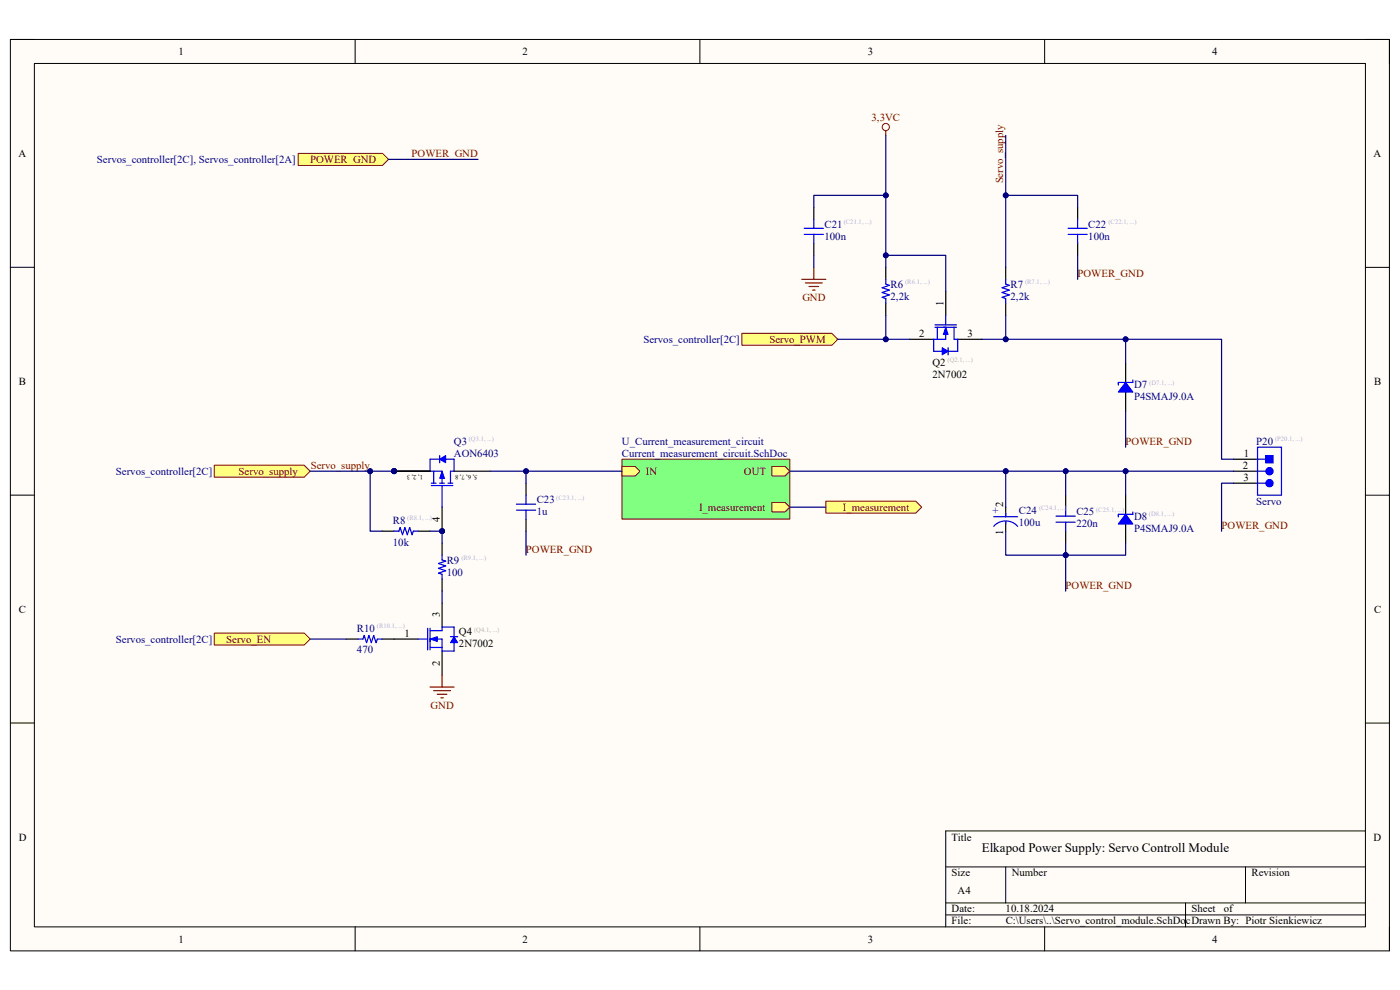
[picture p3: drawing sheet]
<svg xmlns="http://www.w3.org/2000/svg" width="297mm" height="210mm" viewBox="0 0 297 210" stroke-linecap="round" stroke-linejoin="round" font-family="sans-serif">
<path d="M2.2 8.4h292.6v193.3h-292.6z" fill-rule="evenodd" fill="#fffcf8"/>
<path d="M2.2 8.4h292.6v193.3h-292.6z" fill="none" stroke="#000" stroke-width=".21"/>
<path d="M7.3 13.5h282.4v183.1h-282.4z" fill-rule="evenodd" fill="#fffcf8"/>
<g fill="none" stroke="#000" stroke-width=".21">
<path d="M2.2 8.4h5.1M7.3 13.5h282.4v183.1h-282.4zM75.3 8.4v5.1M148.5 8.4v5.1M221.6 8.4v5.1M289.7 8.4h5.1v5.1M2.2 56.7h5.1M289.7 56.7h5.1M2.2 105h5.1M289.7 105.1h5.1M2.2 153.4h5.1M289.7 153.4h5.1"/>
<path d="M289.7 176.3h-89.1v20.3M75.3 196.6v5.1M148.5 196.6v5.1M200.6 183.9h89.1M200.6 191.5h89.1M200.6 194.1h89.1M213.4 183.9v7.6M221.6 196.6v5.1M251.5 191.5v5.1M264.2 183.9v7.6M294.8 196.6v5.1"/>
</g>
<path d="M45.5 98.7h19l1.3 1.3-1.3 1.2h-19z" fill-rule="evenodd" fill="#ffff80"/>
<path d="M45.5 98.7h19l1.3 1.3-1.3 1.2h-19z" fill="none" stroke="#800000" stroke-width=".21"/>
<path d="M261.7 100h5.1M261.7 97.4h5.1M213.4 107.6v2M213.4 110.6v2.1M226.1 105.1v2.5M226.1 112.7v2.5M261.7 102.5h5.1" fill="none" stroke="#000" stroke-width=".25"/>
<path d="M266.8 94.9h5.1v10.2h-5.1zM210.8 109.6h5.1M210.8 111.7a3.4 3.4 0 0 1 5.1 0M213.4 108.9v.7M213.4 110.6v.6M224 110.8h4.1M224 109.5h4.1M226.1 107.6v1.9M226.1 110.8v1.9" fill="none" stroke="#00f" stroke-width=".25"/>
<circle cx="269.3" cy="102.5" r=".76" fill="#00f"/>
<circle cx="269.3" cy="102.5" r=".76" fill="none" stroke="#00f" stroke-width=".25"/>
<circle cx="269.3" cy="100" r=".76" fill="#00f"/>
<g fill="none" stroke="#00f" stroke-width=".25">
<path d="M266.8 100h1.8M266.8 97.4h1.8M266.8 102.5h1.8"/>
<circle cx="269.3" cy="100" r=".76"/>
</g>
<path d="M268.6 96.6h1.5v1.6h-1.5z" fill-rule="evenodd" fill="#00f"/>
<path d="M268.6 96.6h1.5v1.6h-1.5z" fill="none" stroke="#00f" stroke-width=".25"/>
<path d="M157.4 70.7h19.1l1.2 1.3-1.2 1.2h-19.1z" fill-rule="evenodd" fill="#ffff80"/>
<path d="M157.4 70.7h19.1l1.2 1.3-1.2 1.2h-19.1z" fill="none" stroke="#800000" stroke-width=".21"/>
<path d="M175.2 106.3h19.1l1.2 1.3-1.2 1.3h-19.1z" fill-rule="evenodd" fill="#ffff80"/>
<path d="M175.2 106.3h19.1l1.2 1.3-1.2 1.3h-19.1z" fill="none" stroke="#800000" stroke-width=".21"/>
<path d="M81.1 112.7h2.5M88.7 112.7h2.5M93.8 115.2v2.6M111.6 102.5v2.5M111.6 110.1v2.6M93.8 122.9v2.5" fill="none" stroke="#000" stroke-width=".25"/>
<path d="M83.6 112.7h1l.3-.8 .5 1.5 .5-1.5 .5 1.5 .5-1.5 .5 1.5 .3-.7h1M93.8 117.8v1l.8 .2-1.6 .5 1.6 .6-1.6 .5 1.6 .5-1.6 .5 .8 .2v1.1M109.6 107h4M109.6 108.2h4M111.6 105v2M111.6 108.2v1.9" fill="none" stroke="#00f" stroke-width=".25"/>
<path d="M45.5 134.3h19l1.3 1.3-1.3 1.2h-19z" fill-rule="evenodd" fill="#ffff80"/>
<path d="M45.5 134.3h19l1.3 1.3-1.3 1.2h-19z" fill="none" stroke="#800000" stroke-width=".21"/>
<path d="M193 72h5.1M200.6 61.8v5.1M203.2 72h5.1" fill="none" stroke="#000" stroke-width=".25"/>
<path d="M198.4 68.9h4.5M198.4 69.4h4.5M198.9 69.4v2.6M200.6 66.9v2M200.6 69.4v2.6h-2.5M202.4 69.4v2.6" fill="none" stroke="#00f" stroke-width=".25"/>
<path d="M200.6 69.4l.5 1.6h-1z" fill="#00f"/>
<path d="M200.6 69.4l.5 1.6h-1z" fill="none" stroke="#00f" stroke-width=".21"/>
<path d="M198.1 72v2.5h1.8M202.4 72h.8v2.5h-2.1" fill="none" stroke="#00f" stroke-width=".25"/>
<path d="M199.9 73.8l1.2 .7-1.2 .8z" fill="#00f"/>
<path d="M199.9 73.8l1.2 .7-1.2 .8z" fill="none" stroke="#00f" stroke-width=".21"/>
<path d="M187.9 59.3v1l.8 .2-1.5 .5 1.5 .5-1.5 .6 1.5 .5-1.5 .5 .7 .2v1M213.4 59.3v1l.7 .2-1.5 .5 1.5 .5-1.5 .6 1.5 .5-1.5 .5 .8 .2v1M201.1 73.8v1.5" fill="none" stroke="#00f" stroke-width=".25"/>
<path d="M187.9 56.7v2.6M213.4 56.7v2.6M187.9 64.3v2.6M213.4 64.3v2.6M238.8 77.1v4M238.8 83.2v4" fill="none" stroke="#000" stroke-width=".25"/>
<path d="M238.8 81.1l1.5 2.1h-3z" fill="#00f"/>
<path d="M238.8 81.1l1.5 2.1h-3zM240.3 80.6v.5h-3v.5" fill="none" stroke="#00f" stroke-width=".25"/>
<path d="M238.8 105.1v4M238.8 111.2v4" fill="none" stroke="#000" stroke-width=".25"/>
<path d="M238.8 109.1l1.5 2.1h-3z" fill="#00f"/>
<path d="M238.8 109.1l1.5 2.1h-3zM240.3 108.6v.5h-3v.5" fill="none" stroke="#00f" stroke-width=".25"/>
<path d="M131.9 97.4h35.7v12.7h-35.7z" fill-rule="evenodd" fill="#80ff80"/>
<path d="M131.9 97.4h35.7v12.7h-35.7z" fill="none" stroke="#800000" stroke-width=".21"/>
<path d="M163.7 106.6h2.8l1.1 1-1.1 1h-2.8z" fill-rule="evenodd" fill="#ffff80"/>
<path d="M163.7 106.6h2.8l1.1 1-1.1 1h-2.8z" fill="none" stroke="#800000" stroke-width=".21"/>
<path d="M131.9 98.9h2.8l1.1 1.1-1.1 1h-2.8z" fill-rule="evenodd" fill="#ffff80"/>
<path d="M131.9 98.9h2.8l1.1 1.1-1.1 1h-2.8z" fill="none" stroke="#800000" stroke-width=".21"/>
<path d="M163.7 98.9h2.8l1.1 1.1-1.1 1h-2.8z" fill-rule="evenodd" fill="#ffff80"/>
<g fill="none" stroke="#800000" stroke-width=".21">
<path d="M163.7 98.9h2.8l1.1 1.1-1.1 1h-2.8z"/>
<circle cx="187.9" cy="26.9" r=".76"/>
</g>
<path d="M187.9 27.7v1" fill="none" stroke="#800000" stroke-width=".25"/>
<circle cx="93.8" cy="112.7" r=".51" fill="#000080"/>
<circle cx="93.8" cy="112.7" r=".51" fill="none" stroke="#000080" stroke-width=".21"/>
<circle cx="83.6" cy="100" r=".51" fill="#000080"/>
<circle cx="83.6" cy="100" r=".51" fill="none" stroke="#000080" stroke-width=".21"/>
<circle cx="83.6" cy="100" r=".51" fill="#000080"/>
<circle cx="83.6" cy="100" r=".51" fill="none" stroke="#000080" stroke-width=".21"/>
<circle cx="83.6" cy="100" r=".51" fill="#000080"/>
<circle cx="83.6" cy="100" r=".51" fill="none" stroke="#000080" stroke-width=".21"/>
<path d="M93.8 107.6v5.1" fill="none" stroke="#000" stroke-width=".25"/>
<circle cx="93.8" cy="112.7" r=".51" fill="#000080"/>
<circle cx="93.8" cy="112.7" r=".51" fill="none" stroke="#000080" stroke-width=".21"/>
<path d="M91.2 100h2.6v2.5M92 100v2.5M95.6 100v2.5M91.5 103h4.6M91.5 102.5h1M93.3 102.5h1M93.8 103v4.6M95.1 102.5h1" fill="none" stroke="#00f" stroke-width=".25"/>
<path d="M93.8 100l.5 1.5h-1z" fill="#00f"/>
<path d="M93.8 100l.5 1.5h-1z" fill="none" stroke="#00f" stroke-width=".21"/>
<path d="M93.3 97.4h-2.1v2.6M94.6 97.4h1.7v2.6h-.7" fill="none" stroke="#00f" stroke-width=".25"/>
<path d="M93.3 97.4l1.3-.7v1.5z" fill="#00f"/>
<path d="M93.3 97.4l1.3-.7v1.5z" fill="none" stroke="#00f" stroke-width=".21"/>
<path d="M93.3 96.7v1.5" fill="none" stroke="#00f" stroke-width=".25"/>
<path d="M83.6 100h7.6" fill="none" stroke="#000" stroke-width=".25"/>
<circle cx="83.6" cy="100" r=".51" fill="#000080"/>
<circle cx="83.6" cy="100" r=".51" fill="none" stroke="#000080" stroke-width=".21"/>
<path d="M83.6 100h7.6" fill="none" stroke="#000" stroke-width=".25"/>
<circle cx="83.6" cy="100" r=".51" fill="#000080"/>
<circle cx="83.6" cy="100" r=".51" fill="none" stroke="#000080" stroke-width=".21"/>
<path d="M83.6 100h7.6" fill="none" stroke="#000" stroke-width=".25"/>
<circle cx="83.6" cy="100" r=".51" fill="#000080"/>
<circle cx="83.6" cy="100" r=".51" fill="none" stroke="#000080" stroke-width=".21"/>
<path d="M172.7 44v2.5M172.7 51.6v2.6M228.6 44v2.5M228.6 51.6v2.6M96.3 100h7.7" fill="none" stroke="#000" stroke-width=".25"/>
<path d="M170.6 48.4h4.1M170.6 49.7h4.1M172.7 46.5v1.9M172.7 49.7v1.9M226.6 48.4h4.1M226.6 49.7h4.1M228.6 46.5v1.9M228.6 49.7v1.9" fill="none" stroke="#00f" stroke-width=".25"/>
<path d="M170.1 59.3h5.1M172.7 56.7v2.6M170.9 60h3.5M171.6 60.8h2.1M172.4 61.5h.5" fill="none" stroke="#800000" stroke-width=".25"/>
<path d="M63.3 32.5h17.9l1.2 1.3-1.2 1.3h-17.9z" fill-rule="evenodd" fill="#ffff80"/>
<path d="M63.3 32.5h17.9l1.2 1.3-1.2 1.3h-17.9z" fill="none" stroke="#800000" stroke-width=".21"/>
<path d="M73.4 135.6h2.6M81.1 135.6h7.6M93.8 127.9v5.1M93.8 138.1v5.1" fill="none" stroke="#000" stroke-width=".25"/>
<path d="M76 135.6h1l.3-.8 .5 1.5 .5-1.5 .5 1.5 .5-1.5 .5 1.5 .3-.7h1M88.7 135.6h2M90.7 133.3v4.6M91.2 135.6h2.6v2.5M91.2 133.8h2.6M91.2 137.4h2.6M91.2 133.3v4.6" fill="none" stroke="#00f" stroke-width=".25"/>
<path d="M91.2 135.6l1.6-.5v1z" fill="#00f"/>
<path d="M91.2 135.6l1.6-.5v1z" fill="none" stroke="#00f" stroke-width=".21"/>
<path d="M93.8 133.8v-.8h2.5v2.1M96.3 136.3v1.8h-2.5" fill="none" stroke="#00f" stroke-width=".25"/>
<path d="M96.3 135.1l.8 1.2h-1.5z" fill="#00f"/>
<path d="M96.3 135.1l.8 1.2h-1.5z" fill="none" stroke="#00f" stroke-width=".21"/>
<path d="M95.6 135.1h1.5" fill="none" stroke="#00f" stroke-width=".25"/>
<path d="M226.1 100v5.1" fill="none" stroke="#000080" stroke-width=".25"/>
<circle cx="226.1" cy="100" r=".51" fill="#000080"/>
<circle cx="226.1" cy="100" r=".51" fill="none" stroke="#000080" stroke-width=".21"/>
<path d="M226.1 115.2v2.6" fill="none" stroke="#000080" stroke-width=".25"/>
<circle cx="226.1" cy="117.8" r=".51" fill="#000080"/>
<circle cx="226.1" cy="117.8" r=".51" fill="none" stroke="#000080" stroke-width=".21"/>
<path d="M111.6 100v2.5M261.7 102.5h-2.5v10.2" fill="none" stroke="#000080" stroke-width=".25"/>
<circle cx="111.6" cy="100" r=".51" fill="#000080"/>
<circle cx="111.6" cy="100" r=".51" fill="none" stroke="#000080" stroke-width=".21"/>
<path d="M78.5 100v12.7h2.6M111.6 112.7v5.1" fill="none" stroke="#000080" stroke-width=".25"/>
<circle cx="78.5" cy="100" r=".51" fill="#000080"/>
<circle cx="78.5" cy="100" r=".51" fill="none" stroke="#000080" stroke-width=".21"/>
<path d="M91.2 112.7h2.6v2.5" fill="none" stroke="#000080" stroke-width=".25"/>
<circle cx="93.8" cy="112.7" r=".51" fill="#000080"/>
<circle cx="93.8" cy="112.7" r=".51" fill="none" stroke="#000080" stroke-width=".21"/>
<path d="M187.9 66.9v5.1" fill="none" stroke="#000080" stroke-width=".25"/>
<circle cx="187.9" cy="72" r=".51" fill="#000080"/>
<circle cx="187.9" cy="72" r=".51" fill="none" stroke="#000080" stroke-width=".21"/>
<path d="M187.9 28.7v28" fill="none" stroke="#000080" stroke-width=".25"/>
<circle cx="187.9" cy="41.4" r=".51" fill="#000080"/>
<circle cx="187.9" cy="41.4" r=".51" fill="none" stroke="#000080" stroke-width=".21"/>
<circle cx="187.9" cy="54.2" r=".51" fill="#000080"/>
<circle cx="187.9" cy="54.2" r=".51" fill="none" stroke="#000080" stroke-width=".21"/>
<path d="M187.9 54.2h12.7v7.6" fill="none" stroke="#000080" stroke-width=".25"/>
<circle cx="187.9" cy="54.2" r=".51" fill="#000080"/>
<circle cx="187.9" cy="54.2" r=".51" fill="none" stroke="#000080" stroke-width=".21"/>
<path d="M213.4 28.7v28" fill="none" stroke="#000080" stroke-width=".25"/>
<circle cx="213.4" cy="41.4" r=".51" fill="#000080"/>
<circle cx="213.4" cy="41.4" r=".51" fill="none" stroke="#000080" stroke-width=".21"/>
<path d="M213.4 100v7.6" fill="none" stroke="#000080" stroke-width=".25"/>
<circle cx="213.4" cy="100" r=".51" fill="#000080"/>
<circle cx="213.4" cy="100" r=".51" fill="none" stroke="#000080" stroke-width=".21"/>
<path d="M213.4 66.9v5.1" fill="none" stroke="#000080" stroke-width=".25"/>
<circle cx="213.4" cy="72" r=".51" fill="#000080"/>
<circle cx="213.4" cy="72" r=".51" fill="none" stroke="#000080" stroke-width=".21"/>
<path d="M238.8 100v5.1" fill="none" stroke="#000080" stroke-width=".25"/>
<circle cx="238.8" cy="100" r=".51" fill="#000080"/>
<circle cx="238.8" cy="100" r=".51" fill="none" stroke="#000080" stroke-width=".21"/>
<path d="M238.8 72v5.1M238.8 87.2v7.7" fill="none" stroke="#000080" stroke-width=".25"/>
<circle cx="238.8" cy="72" r=".51" fill="#000080"/>
<circle cx="238.8" cy="72" r=".51" fill="none" stroke="#000080" stroke-width=".21"/>
<path d="M104 100h27.9" fill="none" stroke="#000080" stroke-width=".25"/>
<circle cx="111.6" cy="100" r=".51" fill="#000080"/>
<circle cx="111.6" cy="100" r=".51" fill="none" stroke="#000080" stroke-width=".21"/>
<path d="M167.6 100h94.1" fill="none" stroke="#000080" stroke-width=".25"/>
<circle cx="213.4" cy="100" r=".51" fill="#000080"/>
<circle cx="213.4" cy="100" r=".51" fill="none" stroke="#000080" stroke-width=".21"/>
<circle cx="226.1" cy="100" r=".51" fill="#000080"/>
<circle cx="226.1" cy="100" r=".51" fill="none" stroke="#000080" stroke-width=".21"/>
<circle cx="238.8" cy="100" r=".51" fill="#000080"/>
<circle cx="238.8" cy="100" r=".51" fill="none" stroke="#000080" stroke-width=".21"/>
<path d="M208.3 72h50.9v25.4h2.5M167.6 107.6h7.6" fill="none" stroke="#000080" stroke-width=".25"/>
<circle cx="213.4" cy="72" r=".51" fill="#000080"/>
<circle cx="213.4" cy="72" r=".51" fill="none" stroke="#000080" stroke-width=".21"/>
<circle cx="238.8" cy="72" r=".51" fill="#000080"/>
<circle cx="238.8" cy="72" r=".51" fill="none" stroke="#000080" stroke-width=".21"/>
<path d="M65.8 100h17.8" fill="none" stroke="#000080" stroke-width=".25"/>
<circle cx="78.5" cy="100" r=".51" fill="#000080"/>
<circle cx="78.5" cy="100" r=".51" fill="none" stroke="#000080" stroke-width=".21"/>
<circle cx="83.6" cy="100" r=".51" fill="#000080"/>
<circle cx="83.6" cy="100" r=".51" fill="none" stroke="#000080" stroke-width=".21"/>
<path d="M177.7 72h15.3" fill="none" stroke="#000080" stroke-width=".25"/>
<circle cx="187.9" cy="72" r=".51" fill="#000080"/>
<circle cx="187.9" cy="72" r=".51" fill="none" stroke="#000080" stroke-width=".21"/>
<path d="M213.4 41.4h15.2v2.6" fill="none" stroke="#000080" stroke-width=".25"/>
<circle cx="213.4" cy="41.4" r=".51" fill="#000080"/>
<circle cx="213.4" cy="41.4" r=".51" fill="none" stroke="#000080" stroke-width=".21"/>
<path d="M172.7 54.2v2.5M187.9 41.4h-15.2v2.6M228.6 54.2v5.1" fill="none" stroke="#000080" stroke-width=".25"/>
<circle cx="187.9" cy="41.4" r=".51" fill="#000080"/>
<circle cx="187.9" cy="41.4" r=".51" fill="none" stroke="#000080" stroke-width=".21"/>
<path d="M213.4 112.7v5.1h25.4v-2.6" fill="none" stroke="#000080" stroke-width=".25"/>
<circle cx="226.1" cy="117.8" r=".51" fill="#000080"/>
<circle cx="226.1" cy="117.8" r=".51" fill="none" stroke="#000080" stroke-width=".21"/>
<path d="M226.1 117.8v7.6" fill="none" stroke="#000080" stroke-width=".25"/>
<circle cx="226.1" cy="117.8" r=".51" fill="#000080"/>
<circle cx="226.1" cy="117.8" r=".51" fill="none" stroke="#000080" stroke-width=".21"/>
<path d="M82.4 33.8h19M65.8 135.6h7.6M93.8 125.4v2.5" fill="none" stroke="#000080" stroke-width=".25"/>
<path d="M91.2 145.7h5.1M92 146.5h3.6M92.8 147.3h2M93.5 148h.5M93.8 143.2v2.5" fill="none" stroke="#800000" stroke-width=".25"/>
<text font-size="2.8" x="208.3" y="180.8">Elkapod Power Supply: Servo Controll Module</text>
<g font-size="2.3">
<text x="37.9" y="11.7">1</text>
<text x="110.9" y="11.7">2</text>
<text x="184.1" y="11.7">3</text>
<text x="257.1" y="11.7">4</text>
<text x="3.9" y="33.3">A</text>
<text x="291.4" y="33.3">A</text>
<text x="200.2" y="64.9" transform="rotate(-90 200.2 64.9)">1</text>
<text x="195" y="71.5">2</text>
<text x="205.2" y="71.5">3</text>
<text x="197.8" y="77.6">Q2</text>
<text x="4" y="81.6">B</text>
<text x="197.8" y="80.1">2N7002</text>
<text x="291.5" y="81.6">B</text>
<text x="263.7" y="99.4">2</text>
<text x="263.8" y="102">3</text>
<text x="263.9" y="96.9">1</text>
<text x="212.9" y="107.6" transform="rotate(-90 212.9 107.6)">2</text>
<text x="93.3" y="110.7" transform="rotate(-90 93.3 110.7)">4</text>
<text x="212.9" y="113.5" transform="rotate(-90 212.9 113.5)">1</text>
<text x="4" y="130">C</text>
<text x="93.3" y="131" transform="rotate(-90 93.3 131)">3</text>
<text x="291.5" y="130">C</text>
<text x="85.8" y="135">1</text>
<text x="97.4" y="134.8">Q4</text>
<text x="97.4" y="137.3">2N7002</text>
<text x="93.3" y="141.2" transform="rotate(-90 93.3 141.2)">2</text>
<text x="4" y="178.3">D</text>
<text x="201.9" y="178.3">Title</text>
<text x="291.4" y="178.3">D</text>
<text x="201.9" y="185.9">Size</text>
<text x="214.6" y="185.9">Number</text>
<text x="265.5" y="185.9">Revision</text>
<text x="203.2" y="189.7">A4</text>
<text x="201.9" y="193.5">Date:</text>
<text x="201.9" y="196.1">File:</text>
<text x="213.3" y="193.5">10.18.2024</text>
<text x="213.4" y="196.1">C:\Users\..\Servo_control_module.SchDocDrawn By: Piotr Sienkiewicz</text>
<text x="252.8" y="193.5">Sheet</text>
<text x="259.6" y="193.5">of</text>
<text x="37.9" y="199.9">1</text>
<text x="110.9" y="199.9">2</text>
<text x="184.1" y="199.9">3</text>
<text x="257.1" y="199.9">4</text>
</g>
<g font-size="2.3" fill="#800000">
<text x="184.9" y="25.7">3,3VC</text>
<text x="65.8" y="34.6">POWER_GND</text>
<text x="87.3" y="33.3">POWER_GND</text>
<text x="212.9" y="38.9" transform="rotate(-90 212.9 38.9)">Servo_supply</text>
<text x="228.6" y="58.7">POWER_GND</text>
<text x="170.2" y="63.8">GND</text>
<text x="163.2" y="72.7">Servo_PWM</text>
<text x="238.8" y="94.4">POWER_GND</text>
<text x="50.6" y="100.7">Servo_supply</text>
<text x="65.9" y="99.4">Servo_supply</text>
<text x="137" y="100.7">IN</text>
<text x="157.8" y="100.7">OUT</text>
<text x="148.3" y="108.3">I_measurement</text>
<text x="178.8" y="108.3">I_measurement</text>
<text x="259.2" y="112.1">POWER_GND</text>
<text x="111.6" y="117.3">POWER_GND</text>
<text x="226.1" y="124.9">POWER_GND</text>
<text x="48" y="136.3">Servo_EN</text>
<text x="91.4" y="150.3">GND</text>
</g>
<g font-size="2.3" fill="#000080">
<text x="20.6" y="34.6">Servos_controller[2C], Servos_controller[2A]</text>
<text x="174.9" y="50.8">100n</text>
<text x="174.9" y="48.3">C21</text>
<text x="230.9" y="50.8">100n</text>
<text x="230.9" y="48.3">C22</text>
<text x="188.9" y="63.6">2,2k</text>
<text x="188.9" y="61">R6</text>
<text x="214.4" y="63.6">2,2k</text>
<text x="214.4" y="61">R7</text>
<text x="136.5" y="72.7">Servos_controller[2C]</text>
<text x="240.6" y="82.4">D7</text>
<text x="240.6" y="84.9">P4SMAJ9.0A</text>
<text x="96.3" y="94.4">Q3</text>
<text x="132" y="94.4">U_Current_measurement_circuit</text>
<text x="266.5" y="94.4">P20</text>
<text x="24.6" y="100.7">Servos_controller[2C]</text>
<text x="96.3" y="96.9">AON6403</text>
<text x="132" y="96.9">Current_measurement_circuit.SchDoc</text>
<text x="113.9" y="106.8">C23</text>
<text x="266.5" y="107.1">Servo</text>
<text x="83.4" y="111.1">R8</text>
<text x="113.9" y="109.3">1u</text>
<text x="210.6" y="109.1">+</text>
<text x="216.1" y="109.1">C24</text>
<text x="216.2" y="111.6">100u</text>
<text x="228.3" y="111.9">220n</text>
<text x="228.3" y="109.3">C25</text>
<text x="240.6" y="110.4">D8</text>
<text x="240.6" y="112.9">P4SMAJ9.0A</text>
<text x="83.4" y="115.7">10k</text>
<text x="94.8" y="119.5">R9</text>
<text x="94.8" y="122.1">100</text>
<text x="24.6" y="136.3">Servos_controller[2C]</text>
<text x="75.7" y="134">R10</text>
<text x="75.7" y="138.6">470</text>
</g>
<g font-size="1.4" fill="#b2b0d4">
<text x="179" y="47.5">(C21.1, ...)</text>
<text x="235.2" y="47.5">(C22.1, ...)</text>
<text x="192" y="60.2">(R6.1, ...)</text>
<text x="217.5" y="60.2">(R7.1, ...)</text>
<text x="243.8" y="81.6">(D7.1, ...)</text>
<text x="99.4" y="93.5">(Q3.1, ...)</text>
<text x="270.5" y="93.5">(P20.1, ...)</text>
<text x="118" y="106">(C23.1, ...)</text>
<text x="86.4" y="110.3">(R8.1, ...)</text>
<text x="220.4" y="108.3">(C24.1, ...)</text>
<text x="232.5" y="108.5">(C25.1, ...)</text>
<text x="243.8" y="109.6">(D8.1, ...)</text>
<text x="97.9" y="118.7">(R9.1, ...)</text>
<text x="80" y="133.2">(R10.1, ...)</text>
</g>
<g font-size="1.4" fill="#b2b0ad">
<text x="201" y="76.8">(Q2.1, ...)</text>
<text x="100.6" y="134">(Q4.1, ...)</text>
</g>
<g font-size="1.4">
<text x="89.7" y="100.8" transform="rotate(-180 89.7 100.8)">1, 2, 3</text>
<text x="101.3" y="100.8" transform="rotate(-180 101.3 100.8)">5, 6, 7, 8</text>
</g>
</svg>
